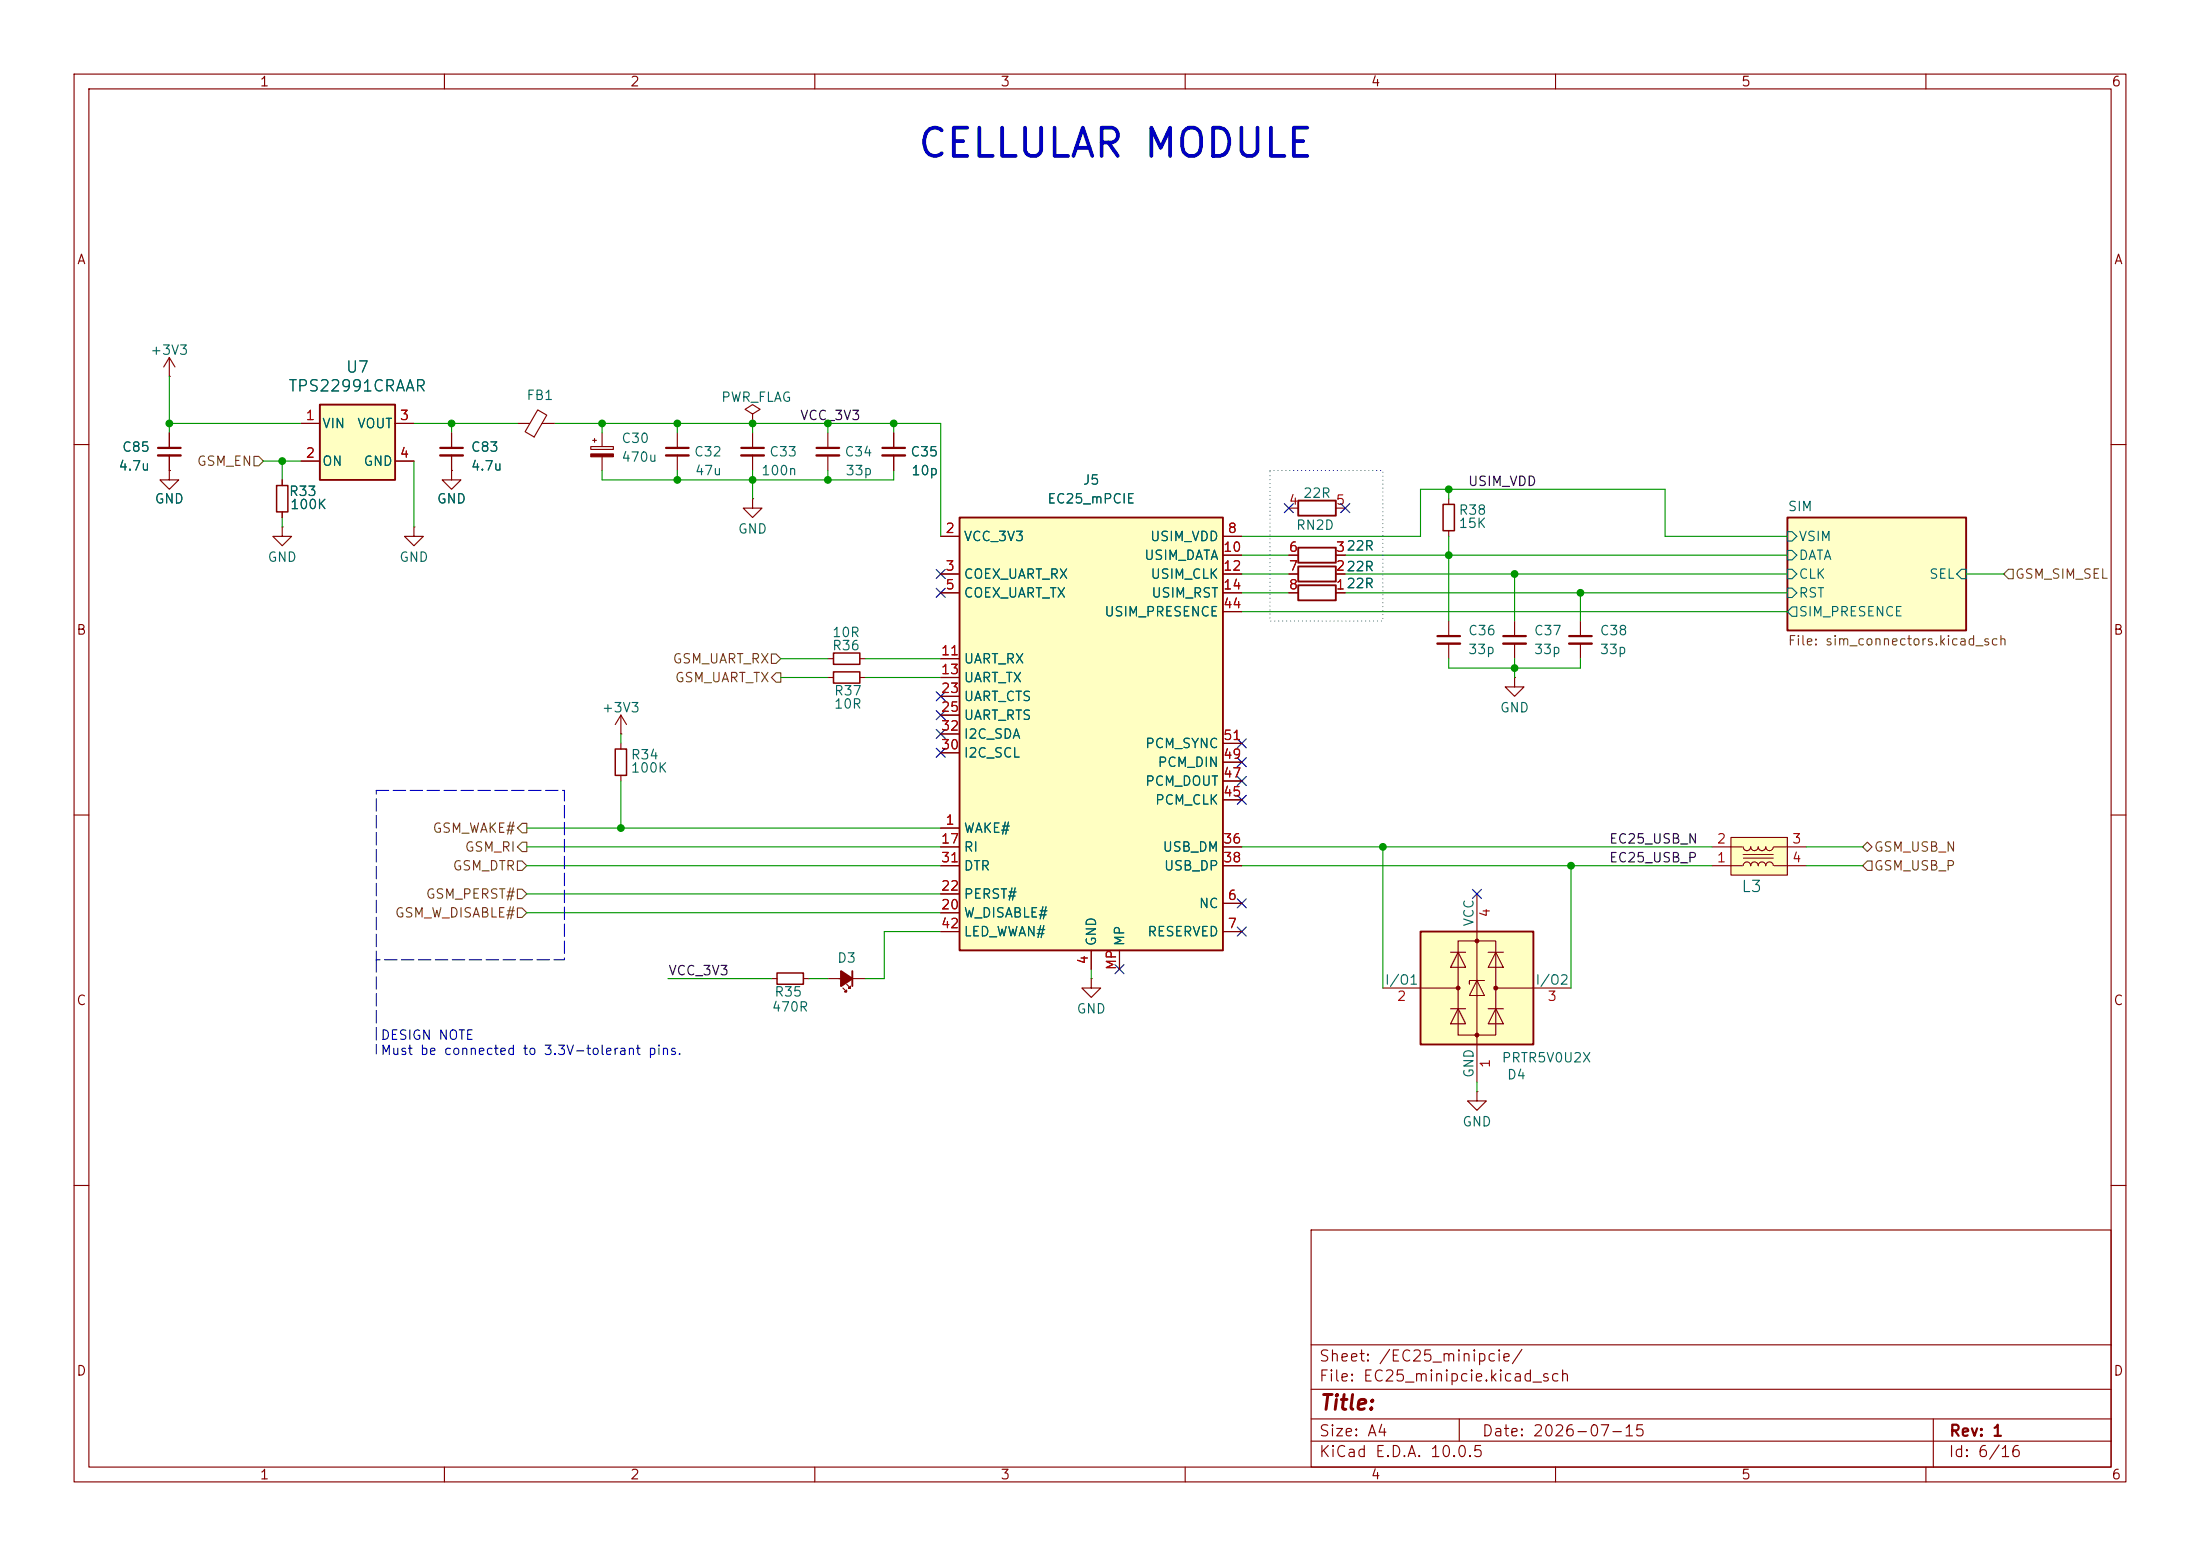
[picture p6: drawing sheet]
<svg xmlns="http://www.w3.org/2000/svg" width="297mm" height="210mm" viewBox="0 0 297 210" stroke-linecap="round" stroke-linejoin="round" font-family="sans-serif">
<g fill="none" stroke="#840000" stroke-width=".15">
<path d="M10 10h277v190h-277zM12 12h273v186h-273zM60 10v2M110 10v2M160 10v2M210 10v2M260 10v2M22.9 50.8h.1M22.9 48.3l-.8 1.2M22.9 48.3l.7 1.2M22.9 48.3v2.5M22.9 58.4v2.1"/>
<path d="M69.8 57.2h1.7M72.6 55.3l1.2 .7-1.7 3-1.2-.7zM73.2 57.2h1.7M10 60h2M22.9 61.5v2M38.1 64.8v.7M38.1 69.1v.8M285 60h2M111.8 88.9h.7M111.8 91.4h.7M116.1 88.9h.7M116.1 91.4h.7"/>
<path d="M10 110h2M285 110h2M10 160h2M177 166h108v32h-108zM285 160h2M60 198v2M110 198v2M160 198v2M177 194.5h108M177 191.5h108M177 187.5h108M177 181.5h108"/>
<path d="M197 191.5v3M210 198v2M260 198v2M261 191.5v6.5"/>
</g>
<path d="M241.3 69.9h24.1v15.2h-24.1z" fill="#ffffc8" stroke="#ffffc8" stroke-width=".14"/>
<path d="M241.3 69.9h24.1v15.2h-24.1z" fill="none" stroke="#840000" stroke-width=".25"/>
<path d="M241.3 71.8h.6l.7 .6-.7 .6h-.6zM241.3 79.4h.6l.7 .6-.7 .6h-.6zM241.3 76.8h.6l.7 .7-.7 .6h-.6zM241.3 74.3h.6l.7 .6-.7 .7h-.6zM264.8 76.8h.6v1.3h-.6l-.6-.6zM241.9 81.9h.7v1.3h-.7l-.6-.6z" fill="none" stroke="#006464" stroke-width=".15"/>
<path d="M21.3 60.5h3.1" fill="none" stroke="#840000" stroke-width=".3"/>
<path d="M21.3 61.5h3.1" fill="none" stroke="#840000" stroke-width=".33"/>
<path d="M37.3 65.5h1.6v3.6h-1.6zM112.5 88.1h3.6v1.6h-3.6zM112.5 90.7h3.6v1.5h-3.6z" fill="none" stroke="#840000" stroke-width=".2"/>
<path d="M43.2 54.6h10.1v10.2h-10.1z" fill="#ffffc2"/>
<path d="M43.2 54.6h10.1v10.2h-10.1z" fill="none" stroke="#840000" stroke-width=".25"/>
<path d="M40.6 57.2h2.6M53.3 57.2h2.6M91.4 58.4v2.1M38.1 71.1v1.3h1.3l-1.3 1.3-1.3-1.3h1.3M38.1 71.1h.1M40.6 62.2h2.6M53.3 62.2h2.6M55.9 71.1v1.3h1.2l-1.2 1.3-1.3-1.3h1.3M55.9 71.1h.1M91.4 61.5v2M147.3 132.1v1.3h1.3l-1.3 1.2-1.3-1.2h1.3M147.3 132.1h.1" fill="none" stroke="#840000" stroke-width=".15"/>
<path d="M89.9 60.5h3.1" fill="none" stroke="#840000" stroke-width=".3"/>
<path d="M89.9 61.5h3.1" fill="none" stroke="#840000" stroke-width=".33"/>
<path d="M129.5 69.9h35.6v58.4h-35.6z" fill="#ffffc2"/>
<path d="M129.5 69.9h35.6v58.4h-35.6z" fill="none" stroke="#840000" stroke-width=".25"/>
<g fill="none" stroke="#840000" stroke-width=".15">
<path d="M127 72.4h2.5M127 77.5h2.5M165.1 72.4h2.5M165.1 77.5h2.5M165.1 74.9h2.5M127 80h2.5M127 88.9h2.5M127 91.4h2.5M127 94h2.5M127 96.5h2.5M127 99.1h2.5M165.1 80h2.5"/>
<path d="M165.1 82.6h2.5M127 111.8h2.5M127 114.3h2.5M127 101.6h2.5M127 116.8h2.5M165.1 114.3h2.5M165.1 116.8h2.5M165.1 108h2.5M165.1 105.4h2.5M165.1 102.9h2.5M165.1 100.3h2.5M127 125.7h2.5"/>
<path d="M127 123.2h2.5M127 120.7h2.5M147.3 128.3v2.5M151.1 128.3v2.5M165.1 121.9h2.5M165.1 125.7h2.5"/>
</g>
<path d="M233.7 113h7.6v5.1h-7.6z" fill="#ffffc2"/>
<path d="M235.3 115.8h4.1M235.3 115.3h4.1" fill="none" stroke="#840000" stroke-width=".14"/>
<g fill="none" stroke="#840000" stroke-width=".15">
<path d="M101.6 58.4v2.1M111.8 58.4v2.1M120.6 58.4v2.1M22.9 63.5v1.3h-1.3l1.3 1.2 1.2-1.2h-1.2M22.9 63.5h.1M101.6 67.3v1.3h1.3l-1.3 1.3-1.3-1.3h1.3M101.6 67.3h.1M101.6 61.5v2M111.8 61.5v2M120.6 61.5v2M174 68.6h1.3M180.3 68.6h1.3"/>
<path d="M204.5 91.4v1.3h1.2l-1.2 1.3-1.3-1.3h1.3M204.5 91.4h.1M231.1 116.8h4.1M231.1 114.3h4.1M233.7 113h7.6v5.1h-7.6zM235.3 116.8a.51 .51 0 0 1 .5-.5 .51 .51 0 0 1 .5 .5 .51 .51 0 0 1 .6-.5 .51 .51 0 0 1 .5 .5 .51 .51 0 0 1 .5-.5 .51 .51 0 0 1 .5 .5 .51 .51 0 0 1 .5-.5 .51 .51 0 0 1 .5 .5M235.3 114.3a.51 .51 0 0 0 .5 .5 .51 .51 0 0 0 .5-.5 .51 .51 0 0 0 .6 .5 .51 .51 0 0 0 .5-.5 .51 .51 0 0 0 .5 .5 .51 .51 0 0 0 .5-.5 .51 .51 0 0 0 .5 .5 .51 .51 0 0 0 .5-.5M239.5 116.8h4.3M239.5 114.3h4.3M104.1 132.1h.8M108.5 132.1h.7M111.8 132.1h5"/>
<path d="M113.8 133.4l.5 .5h-.3h.3v-.3M114.3 132.8l.5 .6h-.2h.2v-.3"/>
</g>
<path d="M100.1 60.5h3M110.2 60.5h3.1M119.1 60.5h3.1" fill="none" stroke="#840000" stroke-width=".3"/>
<path d="M100.1 61.5h3M110.2 61.5h3.1M119.1 61.5h3.1" fill="none" stroke="#840000" stroke-width=".33"/>
<path d="M175.3 67.6h5v2h-5zM115.1 131.1v2" fill="none" stroke="#840000" stroke-width=".25"/>
<path d="M104.9 131.3h3.6v1.5h-3.6z" fill="none" stroke="#840000" stroke-width=".2"/>
<path d="M113.5 131.1l1.6 1-1.6 1z" fill="#840000" stroke="#840000" stroke-width=".25"/>
<path d="M191.8 125.7h15.2v15.3h-15.2z" fill="#ffffc2"/>
<path d="M175.3 79h5v2h-5zM175.3 73.9h5v2h-5zM175.3 76.5h5v2h-5zM191.8 125.7h15.2v15.3h-15.2z" fill="none" stroke="#840000" stroke-width=".25"/>
<g fill="none" stroke="#840000" stroke-width=".15">
<path d="M22.9 58.4v2.1M40.6 57.2h2.6M53.3 57.2h2.6M61 58.4v2.1M80 59.4h.5M80.3 59.2v.5M81.3 58.4v1.9M101.6 55.9l1-.7-1-.6-1 .6 1 .7v1.3M101.6 57.2h.1M120.6 58.4v2.1M22.9 63.5h.1M22.9 61.5v2"/>
<path d="M38.1 64.8v.7M38.1 69.1v.8M40.6 62.2h2.6M53.3 62.2h2.6M61 63.5v1.3h1.2l-1.2 1.2-1.3-1.2h1.3M61 63.5h.1M61 61.5v2M79.8 60.3h3v.4h-3zM81.3 61.6v1.9M120.6 61.5v2M127 77.5h2.5M127 72.4h2.5"/>
<path d="M165.1 74.9h2.5M165.1 77.5h2.5M165.1 72.4h2.5M174 74.9h1.3M174 77.5h1.3M180.3 74.9h1.3M180.3 77.5h1.3M195.6 67.3v.8M195.6 71.6v.8M83.8 99.1h.1M83.8 96.5l-.7 1.3M83.8 96.5l.8 1.3"/>
<path d="M83.8 96.5v2.6M127 80h2.5M127 88.9h2.5M127 91.4h2.5M127 94h2.5M127 96.5h2.5M127 99.1h2.5M165.1 80h2.5M165.1 82.6h2.5M174 80h1.3M180.3 80h1.3M195.6 83.8v2.1"/>
<path d="M195.6 86.9v2M204.5 83.8v2.1M204.5 86.9v2M213.4 83.8v2.1M213.4 86.9v2M83.8 100.3v.8M83.8 104.6v.8M127 111.8h2.5M127 114.3h2.5M127 101.6h2.5M127 116.8h2.5M165.1 114.3h2.5"/>
<path d="M165.1 116.8h2.5M165.1 108h2.5M165.1 105.4h2.5M165.1 102.9h2.5M165.1 100.3h2.5M127 125.7h2.5M127 123.2h2.5M127 120.7h2.5M147.3 128.3v2.5M151.1 128.3v2.5M165.1 121.9h2.5M165.1 125.7h2.5"/>
<path d="M186.7 133.4h10.1M195.8 128.5h2.1M195.8 136.1h2.1M196.8 127h5.1v12.7h-5.1zM196.8 128.5l1.1 2.1h-2.1zM196.8 136.1l1.1 2.1h-2.1zM199.4 132.3l1 2.1h-2zM199.4 120.7v25.4M200.4 132.3h-2v.5M200.9 128.5h2M200.9 136.1h2M201.9 128.5l1 2.1h-2z"/>
<path d="M201.9 136.1l1 2.1h-2zM201.9 133.4h10.2M199.4 147.3v1.3h1.3l-1.3 1.3-1.3-1.3h1.3M199.4 147.3h.1"/>
</g>
<g fill="#840000" stroke="#840000" stroke-width=".15">
<path d="M79.8 61.3h3v.3h-3z"/>
<circle cx="196.8" cy="133.3" r=".25"/>
<circle cx="199.4" cy="127" r=".25"/>
<circle cx="199.4" cy="139.7" r=".25"/>
<circle cx="201.9" cy="133.3" r=".25"/>
</g>
<path d="M194.8 68.1h1.5v3.5h-1.5zM83.1 101.1h1.5v3.5h-1.5z" fill="none" stroke="#840000" stroke-width=".2"/>
<path d="M59.4 60.5h3.1M194.1 85.9h3M202.9 85.9h3.1M211.8 85.9h3.1" fill="none" stroke="#840000" stroke-width=".3"/>
<path d="M59.4 61.5h3.1M194.1 86.9h3M202.9 86.9h3.1M211.8 86.9h3.1" fill="none" stroke="#840000" stroke-width=".33"/>
<path d="M34.3 61.6h.6l.7 .6-.7 .7h-.6zM271.1 76.8h.7v1.3h-.7l-.6-.6zM104.1 88.3h.7l.6 .6-.6 .6h-.7zM104.8 90.8h.6v1.3h-.6l-.7-.7zM69.8 114.3l.7-.6h.6v1.2h-.6zM69.8 116.2h.7l.6 .6-.6 .7h-.7zM70.5 111.1h.6v1.3h-.6l-.7-.6zM251.5 114.3l.6-.6 .6 .6-.6 .6zM252.1 116.2h.6v1.3h-.6l-.6-.7zM69.8 122.6h.7l.6 .6-.6 .6h-.7zM69.8 120h.7l.6 .7-.6 .6h-.7z" fill="none" stroke="#725600" stroke-width=".15"/>
<path d="M50.8 106.7h25.4v22.8h-25.4zM50.8 129.5v12.7" fill="none" stroke="#0000c2" stroke-width=".15" stroke-dasharray="1.7 .6"/>
<g fill="none" stroke="#009600" stroke-width=".15">
<path d="M22.9 57.2h17.7M22.9 50.8v7.6M55.9 57.2h13.9M61 57.2v1.2M74.9 57.2h52.1v15.2M81.3 57.2v1.2M91.4 57.2v1.2M101.6 57.2v1.2M111.8 57.2v1.2M120.6 57.2v1.2M35.6 62.2h5M38.1 62.2v2.6"/>
<path d="M38.1 69.9v1.2M55.9 62.2v8.9M81.3 63.5v1.3h39.3v-1.3M91.4 63.5v1.3M101.6 63.5v3.8M111.8 63.5v1.3M167.6 77.5h6.4M167.6 74.9h6.4M167.6 72.4h24.2v-6.4h33v6.4h16.5M181.6 77.5h59.7M181.6 74.9h59.7M195.6 66v1.3"/>
<path d="M195.6 72.4v11.4M204.5 77.5v6.3M265.4 77.5h5.1M83.8 99.1v1.2M105.4 88.9h6.4M105.4 91.4h6.4M116.8 88.9h10.2M116.8 91.4h10.2M167.6 80h6.4M167.6 82.6h73.7M181.6 80h59.7M195.6 88.9v1.3h17.8v-1.3"/>
<path d="M204.5 88.9v2.5M213.4 80v3.8M71.1 116.8h55.9M71.1 114.3h55.9M71.1 111.8h55.9M83.8 105.4v6.4M167.6 116.8h63.5M167.6 114.3h63.5M186.7 114.3v19.1M212.1 116.8v16.6M243.8 116.8h7.7M243.8 114.3h7.7"/>
<path d="M71.1 120.7h55.9M71.1 123.2h55.9M90.2 132.1h13.9M109.2 132.1h2.6M127 125.7h-7.6v6.4h-2.6M147.3 130.8v1.3M199.4 146.1v1.2"/>
</g>
<g fill="none" stroke="#000084" stroke-width=".15">
<path d="M126.4 76.9l1.2 1.2M126.4 79.4l1.2 1.2M127.6 76.9l-1.2 1.2M127.6 79.4l-1.2 1.2M173.4 68l1.2 1.2M174.6 68l-1.2 1.2M181 68l1.2 1.2M182.2 68l-1.2 1.2M126.4 98.5l1.2 1.2M126.4 93.4l1.2 1.2M126.4 95.9l1.2 1.2M127.6 98.5l-1.2 1.2"/>
<path d="M127.6 93.4l-1.2 1.2M127.6 95.9l-1.2 1.2M167 99.7l1.2 1.2M168.2 99.7l-1.2 1.2M126.4 101l1.2 1.2M127.6 101l-1.2 1.2M167 102.3l1.2 1.2M167 107.3l1.2 1.3M167 104.8l1.2 1.2M168.2 102.3l-1.2 1.2M168.2 107.3l-1.2 1.3M168.2 104.8l-1.2 1.2"/>
<path d="M150.5 130.2l1.2 1.2M151.7 130.2l-1.2 1.2M167 121.3l1.2 1.2M167 125.1l1.2 1.2M168.2 121.3l-1.2 1.2M168.2 125.1l-1.2 1.2M198.8 120l1.2 1.3M200 120l-1.2 1.3"/>
</g>
<path d="M171.4 63.5h15.3v20.3h-15.3z" fill="none" stroke="#0000c2" stroke-width=".14" stroke-dasharray="0 .5"/>
<g fill="#009600" stroke="#009600" stroke-width=".14">
<circle cx="195.6" cy="66" r=".46"/>
<circle cx="195.6" cy="74.9" r=".46"/>
<circle cx="81.3" cy="57.2" r=".46"/>
<circle cx="111.8" cy="64.8" r=".46"/>
<circle cx="111.8" cy="57.2" r=".46"/>
<circle cx="101.6" cy="64.8" r=".46"/>
<circle cx="101.6" cy="57.2" r=".46"/>
<circle cx="91.4" cy="57.2" r=".46"/>
<circle cx="61" cy="57.2" r=".46"/>
<circle cx="91.4" cy="64.8" r=".46"/>
<circle cx="22.9" cy="57.2" r=".46"/>
<circle cx="38.1" cy="62.2" r=".46"/>
<circle cx="212.1" cy="116.8" r=".46"/>
<circle cx="204.5" cy="90.2" r=".46"/>
<circle cx="186.7" cy="114.3" r=".46"/>
<circle cx="83.8" cy="111.8" r=".46"/>
<circle cx="120.6" cy="57.2" r=".46"/>
<circle cx="204.5" cy="77.5" r=".46"/>
<circle cx="213.4" cy="80" r=".46"/>
</g>
<text font-size="3.8" fill="#0000c2" x="123.7" y="22.2">CELLULAR MODULE</text>
<text font-size="2" fill="#840000" x="178" y="190.8">Title:</text>
<g font-size="1.5" fill="#006464">
<text x="38.8" y="53.2">TPS22991CRAAR</text>
<text x="46.6" y="50.7">U7</text>
<text x="235" y="120.8">L3</text>
</g>
<g font-size="1.5" fill="#840000">
<text x="178" y="184.1">Sheet: /EC25_minipcie/</text>
<text x="178" y="186.8">File: EC25_minipcie.kicad_sch</text>
<text x="178" y="197">KiCad E.D.A. 10.0.5</text>
<text x="178" y="194.2">Size: A4</text>
<text x="200" y="194.2">Date: 2026-07-15</text>
<text x="263" y="197">Id: 6/16</text>
<text x="263" y="194.2">Rev: 1</text>
</g>
<g font-size="1.3" fill="#840000">
<text x="35" y="12">1</text>
<text x="85" y="12">2</text>
<text x="135" y="12">3</text>
<text x="185" y="12">4</text>
<text x="235" y="12">5</text>
<text x="285" y="12">6</text>
<text x="10.3" y="36">A</text>
<text x="285.3" y="36">A</text>
<text x="10.2" y="86">B</text>
<text x="285.2" y="86">B</text>
<text x="10.2" y="136">C</text>
<text x="285.2" y="136">C</text>
<text x="10.2" y="186">D</text>
<text x="285.2" y="186">D</text>
<text x="35" y="200">1</text>
<text x="85" y="200">2</text>
<text x="135" y="200">3</text>
<text x="185" y="200">4</text>
<text x="235" y="200">5</text>
<text x="285" y="200">6</text>
</g>
<g font-size="1.3" fill="#006464">
<text x="20.2" y="48.2">+3V3</text>
<text x="43.4" y="58.1">VIN</text>
<text x="48.1" y="58.1">VOUT</text>
<text x="71" y="54.3">FB1</text>
<text x="97.3" y="54.6">PWR_FLAG</text>
<text x="15.9" y="63.8">4.7u</text>
<text x="16.4" y="61.3">C85</text>
<text x="43.4" y="63.2">ON</text>
<text x="49" y="63.2">GND</text>
<text x="63.5" y="61.3">C83</text>
<text x="63.5" y="63.8">4.7u</text>
<text x="83.8" y="60.1">C30</text>
<text x="83.8" y="62.6">470u</text>
<text x="93.6" y="61.9">C32</text>
<text x="93.7" y="64.5">47u</text>
<text x="102.7" y="64.5">100n</text>
<text x="103.8" y="61.9">C33</text>
<text x="113.9" y="61.9">C34</text>
<text x="114" y="64.5">33p</text>
<text x="122.8" y="61.9">C35</text>
<text x="122.9" y="64.5">10p</text>
<text x="146.1" y="65.7">J5</text>
<text x="20.8" y="68.3">GND</text>
<text x="38.9" y="67.3">R33</text>
<text x="39.1" y="69">100K</text>
<text x="58.9" y="68.3">GND</text>
<text x="141.3" y="68.3">EC25_mPCIE</text>
<text x="174.9" y="71.8">RN2D</text>
<text x="175.8" y="67.5">22R</text>
<text x="196.8" y="69.8">R38</text>
<text x="196.8" y="71.6">15K</text>
<text x="241.3" y="69.3">SIM</text>
<text x="36" y="76.1">GND</text>
<text x="53.8" y="76.1">GND</text>
<text x="99.5" y="72.3">GND</text>
<text x="130" y="73.4">VCC_3V3</text>
<text x="154.4" y="75.9">USIM_DATA</text>
<text x="155.2" y="73.4">USIM_VDD</text>
<text x="242.7" y="73.4">VSIM</text>
<text x="242.7" y="75.9">DATA</text>
<text x="130" y="78.4">COEX_UART_RX</text>
<text x="130" y="81">COEX_UART_TX</text>
<text x="149" y="83.5">USIM_PRESENCE</text>
<text x="155.2" y="78.4">USIM_CLK</text>
<text x="155.4" y="81">USIM_RST</text>
<text x="242.7" y="81">RST</text>
<text x="242.7" y="78.4">CLK</text>
<text x="242.7" y="83.5">SIM_PRESENCE</text>
<text x="260.4" y="78.4">SEL</text>
<text x="112.3" y="88.1">R36</text>
<text x="112.3" y="86.3">10R</text>
<text x="130" y="89.9">UART_RX</text>
<text x="198.1" y="86.1">C36</text>
<text x="198.1" y="88.6">33p</text>
<text x="207" y="86.1">C37</text>
<text x="207" y="88.6">33p</text>
<text x="215.9" y="86.1">C38</text>
<text x="215.9" y="88.6">33p</text>
<text x="112.5" y="94.2">R37</text>
<text x="112.5" y="96">10R</text>
<text x="130" y="92.4">UART_TX</text>
<text x="130" y="94.9">UART_CTS</text>
<text x="81.2" y="96.5">+3V3</text>
<text x="130" y="97.5">UART_RTS</text>
<text x="130" y="100">I2C_SDA</text>
<text x="154.5" y="101.3">PCM_SYNC</text>
<text x="202.4" y="96.5">GND</text>
<text x="85.1" y="102.8">R34</text>
<text x="85.1" y="104.6">100K</text>
<text x="130" y="102.6">I2C_SCL</text>
<text x="154.5" y="106.4">PCM_DOUT</text>
<text x="156.2" y="103.8">PCM_DIN</text>
<text x="130" y="112.7">WAKE#</text>
<text x="155.8" y="108.9">PCM_CLK</text>
<text x="130" y="115.3">RI</text>
<text x="130" y="117.8">DTR</text>
<text x="156.9" y="115.3">USB_DM</text>
<text x="157" y="117.8">USB_DP</text>
<text x="130" y="124.2">W_DISABLE#</text>
<text x="130" y="121.6">PERST#</text>
<text x="161.8" y="122.9">NC</text>
<text x="199.3" y="125.1" transform="rotate(-90 199.3 125.1)">VCC</text>
<text x="112.9" y="130.2">D3</text>
<text x="130" y="126.7">LED_WWAN#</text>
<text x="148.3" y="127.8" transform="rotate(-90 148.3 127.8)">GND</text>
<text x="152.1" y="127.8" transform="rotate(-90 152.1 127.8)">MP</text>
<text x="154.8" y="126.7">RESERVED</text>
<text x="104.1" y="136.9">470R</text>
<text x="104.5" y="134.8">R35</text>
<text x="145.3" y="137.1">GND</text>
<text x="186.9" y="133.2">I/O1</text>
<text x="207.2" y="133.2">I/O2</text>
<text x="202.6" y="143.7">PRTR5V0U2X</text>
<text x="199.3" y="145.6" transform="rotate(-90 199.3 145.6)">GND</text>
<text x="203.4" y="146">D4</text>
<text x="197.3" y="152.3">GND</text>
</g>
<g font-size="1.3" fill="#a90000">
<text x="41.2" y="57">1</text>
<text x="53.9" y="57">3</text>
<text x="41.2" y="62.1">2</text>
<text x="53.9" y="62.1">4</text>
<text x="173.9" y="68.4">4</text>
<text x="180.2" y="68.4">5</text>
<text x="127.5" y="72.3">2</text>
<text x="127.5" y="77.3">3</text>
<text x="165" y="74.8">10</text>
<text x="165" y="77.3">12</text>
<text x="165.6" y="72.3">8</text>
<text x="173.9" y="74.8">6</text>
<text x="173.9" y="77.3">7</text>
<text x="180.2" y="74.8">322R</text>
<text x="180.2" y="77.3">222R</text>
<text x="127.5" y="79.9">5</text>
<text x="165" y="79.9">14</text>
<text x="165" y="82.4">44</text>
<text x="173.9" y="79.9">8</text>
<text x="180.2" y="79.9">122R</text>
<text x="126.9" y="88.8">11</text>
<text x="126.9" y="91.3">13</text>
<text x="126.9" y="93.8">23</text>
<text x="126.9" y="96.4">25</text>
<text x="126.9" y="101.5">30</text>
<text x="126.9" y="98.9">32</text>
<text x="165" y="100.2">51</text>
<text x="165" y="107.8">45</text>
<text x="165" y="105.3">47</text>
<text x="165" y="102.7">49</text>
<text x="127.5" y="111.6">1</text>
<text x="126.9" y="114.2">17</text>
<text x="126.9" y="116.7">31</text>
<text x="165" y="114.2">36</text>
<text x="165" y="116.7">38</text>
<text x="231.7" y="116.7">1</text>
<text x="231.7" y="114.2">2</text>
<text x="241.8" y="114.2">3</text>
<text x="241.8" y="116.7">4</text>
<text x="126.9" y="123.1">20</text>
<text x="126.9" y="120.5">22</text>
<text x="126.9" y="125.6">42</text>
<text x="165.6" y="121.8">6</text>
<text x="165.6" y="125.6">7</text>
<text x="201.5" y="123.9" transform="rotate(-90 201.5 123.9)">4</text>
<text x="147.2" y="130.3" transform="rotate(-90 147.2 130.3)">4</text>
<text x="151" y="131" transform="rotate(-90 151 131)">MP</text>
<text x="188.5" y="135.4">2</text>
<text x="208.8" y="135.4">3</text>
<text x="201.5" y="144.2" transform="rotate(-90 201.5 144.2)">1</text>
</g>
<g font-size="1.3" fill="#0f0f0f">
<text x="107.9" y="57">VCC_3V3</text>
<text x="198.1" y="65.9">USIM_VDD</text>
<text x="217.1" y="116.7">EC25_USB_P</text>
<text x="217.1" y="114.2">EC25_USB_N</text>
<text x="90.1" y="132">VCC_3V3</text>
</g>
<g font-size="1.3" fill="#725600">
<text x="26.5" y="63.2">GSM_EN</text>
<text x="271.9" y="78.4">GSM_SIM_SEL</text>
<text x="90.7" y="89.9">GSM_UART_RX</text>
<text x="241.3" y="87.4">File: sim_connectors.kicad_sch</text>
<text x="91" y="92.4">GSM_UART_TX</text>
<text x="58.3" y="112.7">GSM_WAKE#</text>
<text x="61" y="117.8">GSM_DTR</text>
<text x="62.7" y="115.3">GSM_RI</text>
<text x="252.9" y="117.8">GSM_USB_P</text>
<text x="252.9" y="115.3">GSM_USB_N</text>
<text x="53.2" y="124.2">GSM_W_DISABLE#</text>
<text x="57.4" y="121.6">GSM_PERST#</text>
</g>
<g font-size="1.3" fill="#0000c2">
<text x="51.3" y="140.7">DESIGN NOTE</text>
<text x="51.3" y="142.7">Must be connected to 3.3V-tolerant pins.</text>
</g>
</svg>
